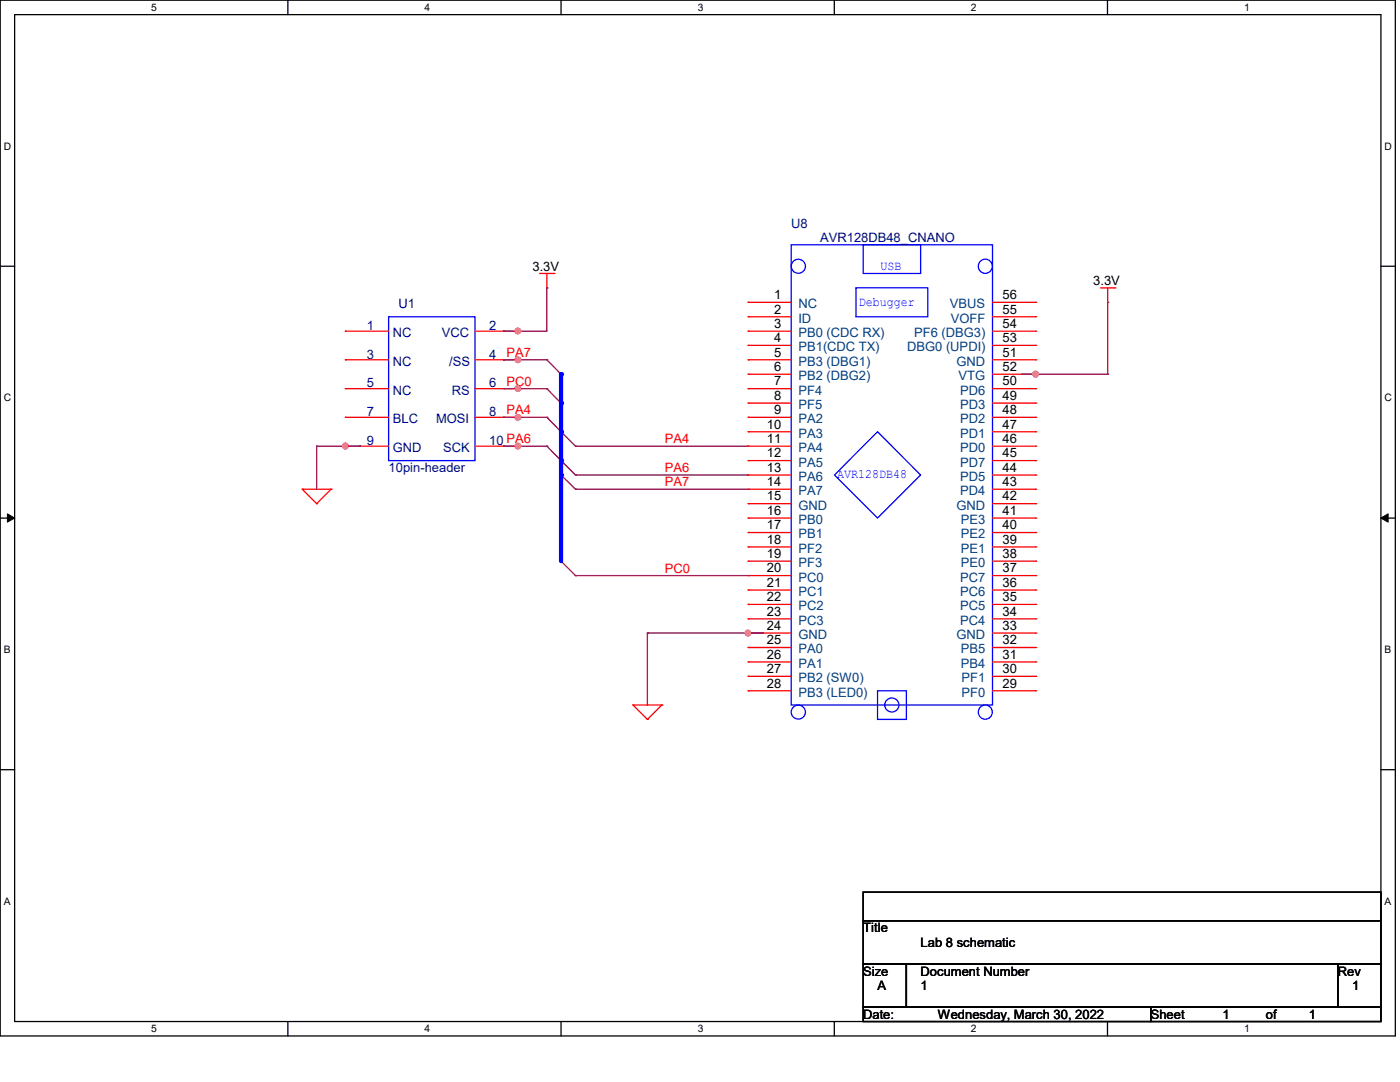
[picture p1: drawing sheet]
<svg xmlns="http://www.w3.org/2000/svg" width="279mm" height="216mm" viewBox="0 0 279 216" stroke-linecap="round" stroke-linejoin="round" font-family="sans-serif">
<path d="M0 0h278.5v206.7h-278.5zM2.9 2.9h272.7v200.9h-272.7z" fill="none" stroke="#000" stroke-width=".25"/>
<g fill="#fff">
<path d="M30.2 .3h1.1v2.3h-1.1z"/>
<path d="M30.2 204.1h1.1v2.3h-1.1z"/>
</g>
<path d="M57.4 0v2.9M57.4 203.8v2.9" fill="none" stroke="#000" stroke-width=".25"/>
<g fill="#fff">
<path d="M84.7 .3h1.1v2.3h-1.1z"/>
<path d="M84.7 204.1h1.1v2.3h-1.1z"/>
</g>
<path d="M112 0v2.9M112 203.8v2.9" fill="none" stroke="#000" stroke-width=".25"/>
<g fill="#fff">
<path d="M139.2 .3h1.1v2.3h-1.1z"/>
<path d="M139.2 204.1h1.1v2.3h-1.1z"/>
</g>
<path d="M166.5 0v2.9M166.5 203.8v2.9" fill="none" stroke="#000" stroke-width=".25"/>
<g fill="#fff">
<path d="M193.8 .3h1.1v2.3h-1.1z"/>
<path d="M193.8 204.1h1.1v2.3h-1.1z"/>
</g>
<path d="M221 0v2.9M221 203.8v2.9" fill="none" stroke="#000" stroke-width=".25"/>
<g fill="#fff">
<path d="M248.3 .3h1.1v2.3h-1.1z"/>
<path d="M248.3 204.1h1.1v2.3h-1.1z"/>
<path d="M.8 28h1.4v2.3h-1.4z"/>
<path d="M276.3 28h1.4v2.3h-1.4z"/>
<path d="M.8 78.2h1.4v2.3h-1.4z"/>
<path d="M276.3 78.2h1.4v2.3h-1.4z"/>
</g>
<path d="M0 53.1h2.9M275.6 53.1h2.9" fill="none" stroke="#000" stroke-width=".25"/>
<g fill="#fff">
<path d="M.8 128.5h1.3v2.2h-1.3z"/>
<path d="M276.3 128.5h1.3v2.2h-1.3z"/>
</g>
<path d="M0 103.4h2.9M275.6 103.4h2.9" fill="none" stroke="#000" stroke-width=".25"/>
<path d="M1.5 102.5l1.4 .9-1.4 .8zM275.6 103.4l1.4-.9v1.7z" fill="#000" stroke="#000" stroke-width=".2"/>
<g fill="#fff">
<path d="M.8 178.7h1.3v2.2h-1.3z"/>
<path d="M276.3 178.7h1.3v2.2h-1.3z"/>
</g>
<path d="M0 153.6h2.9M275.6 153.6h2.9M172.3 178h103.3v5.7h-103.3zM172.3 183.7h103.3v8.7h-103.3zM172.3 192.4h8.6v8.6h-8.6zM180.9 192.4h86.1v8.6h-86.1zM267 192.4h8.6v8.6h-8.6zM172.3 201h57.4v2.8h-57.4zM229.7 201h45.9v2.8h-45.9z" fill="none" stroke="#000" stroke-width=".25"/>
<g fill="none" stroke="#f00" stroke-width=".25">
<path d="M107.7 54.6h2.9M109.1 57.4h.1M109.1 54.6v2.8M110.6 54.6h.1M219.6 57.4h2.9M221.1 57.4v2.9M222.5 57.4h.1M68.9 66.1h.1M68.9 71.8h.1M68.9 77.6h.1M68.9 71.8h8.7M68.9 77.6h8.7"/>
<path d="M68.9 66.1h8.7M94.8 71.8h8.6M94.8 77.6h8.6M94.8 66.1h8.6M103.4 66.1h.1M103.4 71.8h.1M103.4 77.6h.1M149.3 63.2h.1M149.3 60.3h.1M149.3 77.6h.1M149.3 66.1h.1M149.3 68.9h.1"/>
<path d="M149.3 74.7h.1M149.3 71.8h.1M149.3 68.9h8.6M149.3 71.8h8.6M149.3 63.2h8.6M149.3 60.3h8.6M149.3 77.6h8.6M149.3 66.1h8.6M149.3 74.7h8.6M198.1 68.9h8.6M198.1 71.8h8.6M198.1 63.2h8.6"/>
<path d="M198.1 60.3h8.6M198.1 77.6h8.6M198.1 66.1h8.6M198.1 74.7h8.6M206.7 68.9h.1M206.7 71.8h.1M206.7 77.6h.1M206.7 66.1h.1M206.7 60.3h.1M206.7 63.2h.1M206.7 74.7h.1M221.1 60.3h.1"/>
<path d="M60.3 97.6h.1M60.3 97.6h5.8M60.3 97.6l2.9 2.9M66.1 97.6h.1M66.1 97.6l-2.9 2.9M68.9 83.3h.1M68.9 89h.1M68.9 83.3h8.7M68.9 89h8.7M94.8 83.3h8.6M94.8 89h8.6M103.4 83.3h.1"/>
<path d="M103.4 89h.1M149.3 80.4h.1M149.3 83.3h.1M149.3 86.1h.1M149.3 89h.1M149.3 91.9h.1M149.3 94.8h.1M149.3 97.6h.1M149.3 97.6h8.6M149.3 80.4h8.6M149.3 83.3h8.6M149.3 86.1h8.6"/>
<path d="M149.3 89h8.6M149.3 91.9h8.6M149.3 94.8h8.6M198.1 97.6h8.6M198.1 80.4h8.6M198.1 83.3h8.6M198.1 86.1h8.6M198.1 89h8.6M198.1 91.9h8.6M198.1 94.8h8.6M206.7 97.6h.1M206.7 94.8h.1"/>
<path d="M206.7 91.9h.1M206.7 89h.1M206.7 86.1h.1M206.7 83.3h.1M206.7 80.4h.1M63.2 100.5h.1M149.3 100.5h.1M149.3 114.9h.1M149.3 117.7h.1M149.3 103.4h.1M149.3 106.3h.1M149.3 109.1h.1"/>
<path d="M149.3 112h.1M149.3 100.5h8.6M149.3 114.9h8.6M149.3 117.7h8.6M149.3 103.4h8.6M149.3 106.3h8.6M149.3 109.1h8.6M149.3 112h8.6M198.1 100.5h8.6M198.1 114.9h8.6M198.1 117.7h8.6M198.1 103.4h8.6"/>
<path d="M198.1 106.3h8.6M198.1 109.1h8.6M198.1 112h8.6M206.7 100.5h.1M206.7 112h.1M206.7 109.1h.1M206.7 106.3h.1M206.7 103.4h.1M206.7 117.7h.1M206.7 114.9h.1M149.3 126.3h.1M149.3 120.6h.1"/>
<path d="M149.3 123.5h.1M149.3 129.2h.1M149.3 132.1h.1M149.3 135h.1M149.3 137.8h.1M149.3 126.3h8.6M149.3 120.6h8.6M149.3 123.5h8.6M149.3 129.2h8.6M149.3 132.1h8.6M149.3 135h8.6M149.3 137.8h8.6"/>
<path d="M198.1 126.3h8.6M198.1 120.6h8.6M198.1 123.5h8.6M198.1 129.2h8.6M198.1 132.1h8.6M198.1 135h8.6M198.1 137.8h8.6M206.7 126.3h.1M206.7 123.5h.1M206.7 120.6h.1M206.7 137.8h.1M206.7 135h.1"/>
<path d="M206.7 132.1h.1M206.7 129.2h.1M126.3 140.7h.1M126.3 140.7h5.8M126.3 140.7l2.9 2.9M129.2 143.6h.1M132.1 140.7h.1M132.1 140.7l-2.9 2.9"/>
</g>
<g fill="none" stroke="#800040" stroke-width=".25">
<path d="M100.5 71.8h.1M100.5 77.6h.1M100.5 71.8h2.9M100.5 77.6h2.9M109.1 71.8h.1M109.1 77.6h.1M109.1 71.8l2.9 2.9M109.1 77.6l2.9 2.8M100.5 83.3h.1M100.5 89h.1M100.5 83.3h2.9M100.5 89h2.9"/>
<path d="M109.1 83.3h.1M109.1 89h.1M109.1 83.3l2.9 2.8M109.1 89l2.9 2.9M112 86.1h.1M112 91.9h.1M112 94.8h.1M112 86.1l2.9 2.9M112 91.9l2.9 2.9M112 94.8l2.9 2.8M112 112h.1M112 112l2.9 2.9"/>
</g>
<g fill="none" stroke="#00f" stroke-width=".25">
<path d="M157.9 48.9h40.2v91.8h-40.2zM170.8 57.4h14.4v5.8h-14.4zM172.3 48.9h11.4v5.7h-11.4zM77.6 63.2h17.2v28.7h-17.2zM172.3 89l2.8-2.9 8.6 8.7-8.6 8.6-8.6-8.6zM175.1 137.8h5.8v5.8h-5.8z"/>
<circle cx="159.3" cy="53.1" r="1.41"/>
<circle cx="196.6" cy="53.1" r="1.41"/>
<circle cx="159.3" cy="142.1" r="1.41"/>
<circle cx="178" cy="140.7" r="1.41"/>
<circle cx="196.6" cy="142.1" r="1.41"/>
</g>
<path d="M112 80.4v5.7" fill="none" stroke="#00f" stroke-width=".85"/>
<circle cx="112" cy="80.4" r=".42" fill="#00f"/>
<path d="M112 86.1v5.8" fill="none" stroke="#00f" stroke-width=".85"/>
<circle cx="112" cy="86.1" r=".42" fill="#00f"/>
<path d="M112 91.9v2.9" fill="none" stroke="#00f" stroke-width=".85"/>
<circle cx="112" cy="91.9" r=".42" fill="#00f"/>
<path d="M112 74.7v5.7" fill="none" stroke="#00f" stroke-width=".85"/>
<circle cx="112" cy="74.7" r=".42" fill="#00f"/>
<path d="M114.9 89h.1M114.9 94.8h.1M114.9 97.6h.1M114.9 89h34.4M114.9 94.8h34.4M114.9 97.6h34.4M114.9 114.9h.1M114.9 114.9h34.4" fill="none" stroke="#800040" stroke-width=".25"/>
<path d="M112 94.8v17.2" fill="none" stroke="#00f" stroke-width=".85"/>
<circle cx="112" cy="94.8" r=".42" fill="#00f"/>
<g fill="none" stroke="#800040" stroke-width=".25">
<path d="M109.1 57.4h.1M109.1 57.4v8.7h-8.6M100.5 66.1h.1M103.4 77.6h.1M103.4 71.8h.1M103.4 66.1h.1M103.4 77.6h5.7M103.4 71.8h5.7M203.8 74.7h17.3M206.7 74.7h.1M221.1 60.3h.1M221.1 74.7h.1"/>
<path d="M221.1 60.3v14.4M63.2 89h.1M63.2 89h8.6M63.2 89v8.6M68.9 89h.1M71.8 89h.1M103.4 89h.1M103.4 83.3h.1M103.4 89h5.7M103.4 83.3h5.7M129.2 126.3h.1M129.2 126.3h23"/>
<path d="M129.2 126.3v14.4M149.3 126.3h.1M152.2 126.3h.1"/>
</g>
<g fill="#f0f" stroke="#f0f" stroke-width=".25">
<circle cx="68.9" cy="89" r=".56"/>
<circle cx="149.3" cy="126.3" r=".56"/>
<circle cx="103.4" cy="77.5" r=".56"/>
<circle cx="103.4" cy="89" r=".56"/>
<circle cx="103.4" cy="71.8" r=".56"/>
<circle cx="103.4" cy="83.3" r=".56"/>
<circle cx="103.4" cy="66" r=".56"/>
<circle cx="206.7" cy="74.7" r=".56"/>
</g>
<g font-size="2.6" fill="#000080">
<text x="157.9" y="45.4">U8</text>
<text x="163.7" y="48.3">AVR128DB48_CNANO</text>
<text x="73.2" y="65.8">1</text>
<text x="79.5" y="61.5">U1</text>
<text x="97.6" y="65.8">2</text>
<text x="73.2" y="71.5">3</text>
<text x="78.4" y="67.2">NC</text>
<text x="88.2" y="67.2">VCC</text>
<text x="97.6" y="71.5">4</text>
<text x="73.2" y="77.3">5</text>
<text x="78.4" y="73">NC</text>
<text x="89.6" y="73">/SS</text>
<text x="97.6" y="77.3">6</text>
<text x="73.2" y="83">7</text>
<text x="78.4" y="78.7">NC</text>
<text x="90.2" y="78.7">RS</text>
<text x="97.6" y="83">8</text>
<text x="73.2" y="88.8">9</text>
<text x="78.4" y="84.5">BLC</text>
<text x="87" y="84.5">MOSI</text>
<text x="97.6" y="88.8">10 PA6</text>
<text x="77.6" y="94.2">10pin-header</text>
<text x="78.4" y="90.2">GND</text>
<text x="88.4" y="90.2">SCK</text>
</g>
<g font-size="2.6" fill="#00f">
<text x="175.7" y="53.8">USB</text>
<text x="171.4" y="61">Debugger</text>
<text x="167.1" y="95.4">AVR128DB48</text>
</g>
<g font-size="2.6">
<text x="106.3" y="54.1">3.3V</text>
<text x="154.5" y="59.7">1</text>
<text x="200.1" y="59.7">56</text>
<text x="218.2" y="56.9">3.3V</text>
<text x="154.5" y="62.6">2</text>
<text x="154.5" y="65.4">3</text>
<text x="200.1" y="65.4">54</text>
<text x="200.1" y="62.6">55</text>
<text x="154.5" y="68.3">4</text>
<text x="154.5" y="71.2">5</text>
<text x="200.1" y="68.3">53</text>
<text x="200.1" y="71.2">51</text>
<text x="154.5" y="76.9">7</text>
<text x="154.5" y="74">6</text>
<text x="200.1" y="76.9">50</text>
<text x="200.1" y="74">52</text>
<text x="154.5" y="79.8">8</text>
<text x="154.5" y="82.6">9</text>
<text x="200.1" y="82.6">48</text>
<text x="200.1" y="79.8">49</text>
<text x="153" y="85.5">10</text>
<text x="153" y="88.4">11</text>
<text x="200.1" y="88.4">46</text>
<text x="200.1" y="85.5">47</text>
<text x="153" y="91.3">12</text>
<text x="153" y="94.1">13</text>
<text x="200.1" y="94.1">44</text>
<text x="200.1" y="91.3">45</text>
<text x="153" y="99.9">15</text>
<text x="153" y="97">14</text>
<text x="200.1" y="99.9">42</text>
<text x="200.1" y="97">43</text>
<text x="153" y="102.7">16</text>
<text x="153" y="105.6">17</text>
<text x="200.1" y="105.6">40</text>
<text x="200.1" y="102.7">41</text>
<text x="153" y="108.5">18</text>
<text x="153" y="111.3">19</text>
<text x="200.1" y="111.3">38</text>
<text x="200.1" y="108.5">39</text>
<text x="153" y="114.2">20</text>
<text x="153" y="117.1">21</text>
<text x="153" y="120">22</text>
<text x="200.1" y="120">35</text>
<text x="200.1" y="117.1">36</text>
<text x="200.1" y="114.2">37</text>
<text x="153" y="125.7">24</text>
<text x="153" y="122.9">23</text>
<text x="200.1" y="125.7">33</text>
<text x="200.1" y="122.9">34</text>
<text x="153" y="128.6">25</text>
<text x="153" y="131.4">26</text>
<text x="200.1" y="131.4">31</text>
<text x="200.1" y="128.6">32</text>
<text x="153" y="134.3">27</text>
<text x="153" y="137.2">28</text>
<text x="200.1" y="137.2">29</text>
<text x="200.1" y="134.3">30</text>
<text x="172.3" y="186.1">Title</text>
<text x="183.7" y="188.9">Lab 8 schematic</text>
<text x="172.3" y="194.7">Size</text>
<text x="175.1" y="197.6">A</text>
<text x="183.7" y="194.7">Document Number</text>
<text x="183.7" y="197.6">1</text>
<text x="267" y="194.7">Rev</text>
<text x="269.8" y="197.6">1</text>
<text x="172.3" y="203.3">Date:</text>
<text x="187.2" y="203.3">Wednesday, March 30, 2022</text>
<text x="229.7" y="203.3">Sheet</text>
<text x="244" y="203.3">1</text>
<text x="252.6" y="203.3">of</text>
<text x="261.2" y="203.3">1</text>
</g>
<g font-size="2.6" fill="#004080">
<text x="159.3" y="64.4">ID</text>
<text x="159.3" y="61.5">NC</text>
<text x="189.6" y="61.5">VBUS</text>
<text x="189.8" y="64.4">VOFF</text>
<text x="159.3" y="67.3">PB0 (CDC RX)</text>
<text x="159.3" y="70.1">PB1(CDC TX)</text>
<text x="181.1" y="70.1">DBG0 (UPDI)</text>
<text x="182.5" y="67.3">PF6 (DBG3)</text>
<text x="159.3" y="75.9">PB2 (DBG2)</text>
<text x="159.3" y="73">PB3 (DBG1)</text>
<text x="190.9" y="73">GND</text>
<text x="191.3" y="75.9">VTG</text>
<text x="159.3" y="78.7">PF4</text>
<text x="159.3" y="81.6">PF5</text>
<text x="191.6" y="81.6">PD3</text>
<text x="191.6" y="78.7">PD6</text>
<text x="159.3" y="84.5">PA2</text>
<text x="159.3" y="87.3">PA3</text>
<text x="191.6" y="87.3">PD1</text>
<text x="191.6" y="84.5">PD2</text>
<text x="159.3" y="90.2">PA4</text>
<text x="159.3" y="93.1">PA5</text>
<text x="159.3" y="96">PA6</text>
<text x="191.6" y="96">PD5</text>
<text x="191.6" y="93.1">PD7</text>
<text x="191.6" y="90.2">PD0</text>
<text x="159.3" y="101.7">GND</text>
<text x="159.3" y="98.8">PA7</text>
<text x="190.9" y="101.7">GND</text>
<text x="191.6" y="98.8">PD4</text>
<text x="159.3" y="104.6">PB0</text>
<text x="159.3" y="107.4">PB1</text>
<text x="191.7" y="107.4">PE2</text>
<text x="191.7" y="104.6">PE3</text>
<text x="159.3" y="110.3">PF2</text>
<text x="159.3" y="113.2">PF3</text>
<text x="191.7" y="113.2">PE0</text>
<text x="191.7" y="110.3">PE1</text>
<text x="159.3" y="116">PC0</text>
<text x="159.3" y="118.9">PC1</text>
<text x="191.6" y="118.9">PC6</text>
<text x="191.6" y="116">PC7</text>
<text x="159.3" y="121.8">PC2</text>
<text x="159.3" y="124.7">PC3</text>
<text x="191.6" y="124.7">PC4</text>
<text x="191.6" y="121.8">PC5</text>
<text x="159.3" y="127.5">GND</text>
<text x="159.3" y="130.4">PA0</text>
<text x="190.9" y="127.5">GND</text>
<text x="191.7" y="130.4">PB5</text>
<text x="159.3" y="133.3">PA1</text>
<text x="159.3" y="136.1">PB2 (SW0)</text>
<text x="191.7" y="133.3">PB4</text>
<text x="191.9" y="136.1">PF1</text>
<text x="159.3" y="139">PB3 (LED0)</text>
<text x="191.9" y="139">PF0</text>
</g>
<g font-size="2.6" fill="#f00">
<text x="101.1" y="71.2">PA7</text>
<text x="101.1" y="77">PC0</text>
<text x="101.1" y="82.7">PA4</text>
<text x="132.7" y="88.4">PA4</text>
<text x="132.7" y="94.2">PA6</text>
<text x="132.7" y="97">PA7</text>
<text x="132.7" y="114.3">PC0</text>
</g>
<g font-size="2.1">
<text x="30.2" y="2.2">5</text>
<text x="84.7" y="2.2">4</text>
<text x="139.2" y="2.2">3</text>
<text x="193.8" y="2.2">2</text>
<text x="248.3" y="2.2">1</text>
<text x=".8" y="29.8">D</text>
<text x="276.3" y="29.8">D</text>
<text x=".8" y="80.1">C</text>
<text x="276.3" y="80.1">C</text>
<text x=".8" y="130.3">B</text>
<text x="276.3" y="130.3">B</text>
<text x=".8" y="180.5">A</text>
<text x="276.3" y="180.5">A</text>
<text x="30.2" y="206">5</text>
<text x="84.7" y="206">4</text>
<text x="139.2" y="206">3</text>
<text x="193.8" y="206">2</text>
<text x="248.3" y="206">1</text>
</g>
</svg>
